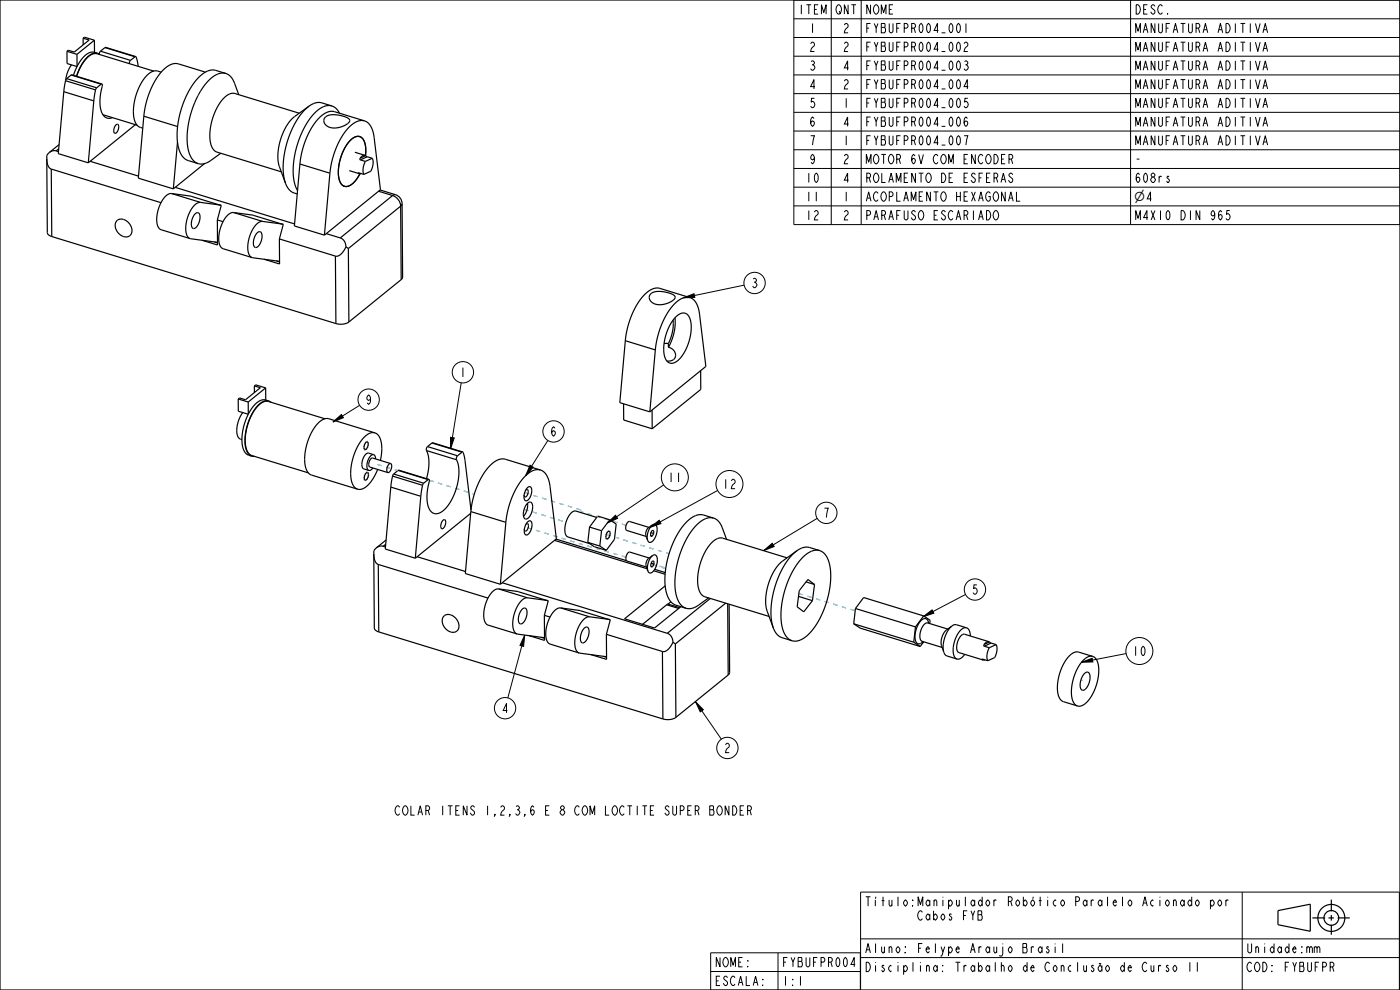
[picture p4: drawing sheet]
<svg xmlns="http://www.w3.org/2000/svg" width="594mm" height="420mm" viewBox="0 0 594 420" stroke-linecap="round" stroke-linejoin="round" font-family="sans-serif">
<g fill="none" stroke="#000" stroke-width=".42">
<path d="M336.8 0h257.2v95.3h-257.2zM336.8 8h257.2M336.8 15.9h257.2M352.7 0v95.3M365.4 0v95.3M479.7 0v95.3M336.8 23.8h257.2M336.8 31.8h257.2M336.8 39.7h257.2M336.8 47.7h257.2M336.8 55.6h257.2M336.8 63.5h257.2"/>
<path d="M336.8 71.5h257.2M336.8 79.4h257.2M336.8 87.3h257.2M488.5 84.4h-1.7l1.3-3v4M290 126.4l4.5-1.8 .3 1.6zM315.7 121l-21.1 4.4M141.2 179.1l3.7-3.2 .8 1.3zM152.6 172l-7.3 4.5M195.7 162.4l-3.8 23.2M191.2 185.5l1.5 .3-1.5 4.6zM224.9 197.4l1.3 .8-3.2 3.6zM232.4 186.9l-6.8 10.9"/>
<path d="M281.6 205.7l-20 13.5M304.5 208.1l-24.4 13.3M346.7 219.9l-18.6 11.3M257.6 221.9l3.5-3.3 .9 1.3zM275.9 223.7l3.8-3 .7 1.4zM324 233.6l3.6-3.1 .9 1.3zM409.7 252.2l-13.9 7.2M221.4 274l-5.9 22.1M222.6 269.4l-.4 4.8-1.6-.4zM391.6 261.7l3.9-3 .7 1.5zM477.8 277.3l-14.3 2.7M295.1 297.6l3.3 3.5-1.3 .9z"/>
<path d="M458.9 280.9l4.5-1.6 .3 1.5zM297.8 301.5l8.3 12.1M317.2 343.8h1l.6-.6v-.7l-.6-.6h-1v3.9M318.2 343.8l.6 2M527.1 378.5v41.5M365.1 398.3h228.6M520.1 381.8v2.6M521.1 382.1l-.6-.3-.4 .6M301.5 412.2h63.5M330.1 404.2v15.8M365.1 406.2h228.6M508 408.2v4"/>
<path d="M301.5 420v-15.8h63.5v15.8M365.1 420v-41.5h228.6v41.5"/>
<circle cx="320.2" cy="120.1" r="4.5"/>
<circle cx="196.4" cy="157.9" r="4.5"/>
<circle cx="156.4" cy="169.5" r="4.5"/>
<circle cx="234.9" cy="183" r="4.5"/>
<circle cx="286.3" cy="202.5" r="5.7"/>
<circle cx="309.5" cy="205.3" r="5.7"/>
<circle cx="350.6" cy="217.6" r="4.5"/>
<circle cx="413.7" cy="250.1" r="4.5"/>
<circle cx="483.4" cy="276.2" r="5.7"/>
<circle cx="214.3" cy="300.4" r="4.5"/>
<circle cx="308.6" cy="317.3" r="4.5"/>
</g>
<path d="M290 126.4l4.5-1.8 .3 1.6zM141.2 179.1l3.7-3.2 .8 1.3zM191.2 185.5l1.5 .3-1.5 4.6zM224.9 197.4l1.3 .8-3.2 3.6zM257.6 221.9l3.5-3.3 .9 1.3zM275.9 223.7l3.8-3 .7 1.4zM324 233.6l3.6-3.1 .9 1.3zM222.6 269.4l-.4 4.8-1.6-.4zM391.6 261.7l3.9-3 .7 1.5zM295.1 297.6l3.3 3.5-1.3 .9zM458.9 280.9l4.5-1.6 .3 1.5z" fill="#000"/>
<g fill="none" stroke="#000" stroke-width=".51">
<path d="M0 0h594v420h-594zM35.3 16.2l.5-.4 4.3 1.3M35.3 16.2l2.5 .8-6.3 5.1-2.5-.8-.6 .5M35.3 16.2v2.8M40.1 17.1l-.1 5.1a6.1 6.1 0 0 0-5.9 3.7l-1.4 2.3M40.1 17.1l-7.4 6M27.8 34.2l-.7 4.7M27.8 34.2l12.7 3.9M28.3 33.4l-.5 .8M28.3 33.4l12.7 3.9M28.4 21.8l.1 5.2 4.2 1.2M28.4 21.8l4.3 1.3"/>
<path d="M30.2 31.8l13 3.8M30.2 31.8l-1.9 1.6M30.2 31.8l12.7 3.9M32.7 23.1v5.1M32.7 28.2l-1.5 3.7M32.7 28.2h.1M40.5 38.1l-.7 4.7M41 37.3l-.5 .8M42.6 21.7l-.5 1.3M42.6 21.7l12.8 3.9M42.9 35.7l-1.9 1.6M43.2 35.6l.2 .7a16.3 16.3 0 0 0 .4 12.6 3 3 0 0 0 3.9 1"/>
<path d="M43.2 35.6l-.3 .1M44.5 20.2l13.1 3.8M44.5 20.2l-1.9 1.5M44.5 20.2l12.8 3.9M55.4 25.6l-.5 1.4M57.3 24.1l-1.9 1.5M57.6 24l1 3.6M57.6 24l-.3 .1M57.4 52.9l-19.9 16.2M101.3 40.2l-1.8-4.9a5.4 5.4 0 0 0-3.9-4.2 5.4 5.4 0 0 0-5.5 1.7 35.3 35.3 0 0 0-10 31.7 5.5 5.5 0 0 0 6.1 5l2.5-1 5-3.5M127 48l-27.3-8.3a5.6 5.6 0 0 0-5.8 3.1 23 23 0 0 0-4.1 19.4l.9 1.4 1.1 .8 27.6 8.5M131.1 45l-6.1 4.4a22.9 22.9 0 0 0-6.5 21.3l2.6 7"/>
<path d="M131.1 45a34.7 34.7 0 0 0-10.9 23.9v4.5l.9 4.3M136.6 43.6a6.4 6.4 0 0 0-5.5 1.4M152.6 57.9a5.3 5.3 0 0 0-5.3 3.3 18.6 18.6 0 0 0-2.9 16.4l.7 .9 1 .6M152.6 57.9h.1M152.6 57.9a6.9 6.9 0 0 1 2.6 7.4l-.1 .7M19.8 67.2a4.3 4.3 0 0 0 2 4.5M19.8 67.2l.3 31.5 .5 .9 1.4 .7M20.9 64.7l-.1 .1a2.12 2.12 0 0 0-1 2.4M21.8 71.7l.2 28.6M21.8 71.7l46.5 14.3M23.8 64h-1.5l-1.4 .7M23.8 64l1 .3"/>
<path d="M24.9 63.1l-1.1 .9M25.1 61.3l-4.2 3.4M38.3 68.4l20.5 6.3M74.3 79.5l50.7 15.5M121.1 77.7a6.2 6.2 0 0 0 3.7 4.2M146.1 79.1h.1M149.4 78.1l-1.7 .9-1.6 .1M149.4 78.1h.1M152.1 73.5l.1-.2 2.2 .7M152.1 73.5l1.1 .1M152.4 73.4l-.3 .1M152.7 73.7l-1.5 2.5-1.8 1.9"/>
<path d="M152.9 67.1v.7M152.9 67.8l2.1 .7M155 68.5a6.3 6.3 0 0 0-.6 5.5M155.1 66.1l-1-.1-1.2 1.1M155.1 66.1l.7 .4M155.1 66.1l-2.2 1M155.8 66.5l-2.9 1.3M155.8 66.5l2.1 .7M157.9 67.2a6.3 6.3 0 0 1-.6 5.5l-2.9 1.3M157.9 67.2l-2.9 1.3M72.8 82.1a5.6 5.6 0 0 0-4.6 4.1 11.1 11.1 0 0 0-.6 10.8l.8 .5M72.8 82.1l12.3 3.8 8.8 1.2"/>
<path d="M72.8 82.1l8.3 1.1 12.8 4-1.7 6.1M92.2 93.3l.1 10.6-6.6-2M92.2 93.3l2.4 .7M99.1 90.2a5.6 5.6 0 0 0-4.6 4.1 11.1 11.1 0 0 0-.6 10.7l.8 .5M99.1 90.2l12.3 3.7 8.8 1.2M99.1 90.2l8.4 1.1 12.7 3.9-1.7 6.2M138.4 99.1l6 1.8M160.6 81.1l6 1.9M161.3 80.6l6.5 2M161.4 80.5l-23.8 19.3M166.6 83a5.1 5.1 0 0 1 3.4 4.5M166.6 83l-22.2 17.9"/>
<path d="M167.8 82.6l1.3 .7 .9 1 .6 2.1M167.8 82.6l-1.2 .4M170 87.5l-22.2 17.9M170 87.5l.2 31.1M170.6 86.4l.2 31.2-.6 1M170.6 86.4l-.6 1.1M22 100.3l120.5 37M81 101.3l11.3 1.5M91 102.6l1.3 .4M107.3 109.4l11.3 1.5M117.3 110.7l1.3 .4M118.5 101.4l.1 10.6-6.5-2"/>
<path d="M118.5 101.4l23.8 7.2M142.3 108.6l.2 28.7M144.4 100.9a3.8 3.8 0 0 1 2.4 3.8M146.8 104.7a5.1 5.1 0 0 1-4.3 4l-.2-.1M146.8 104.7l1 .7M147.8 105.4l.2 31.2M170.2 118.6l-22.2 18M148 136.6a6.6 6.6 0 0 1-5.5 .7M286.6 134.6a3.4 3.4 0 0 1 5.3-.8 12.2 12.2 0 0 1 .6 10.5 14.1 14.1 0 0 1-6.6 9.7 3.4 3.4 0 0 1-4.1-3.6 20.9 20.9 0 0 1 4.8-15.8zM297.3 157.3v7.9l-20.6 16.7M299.5 155.5l-23.8 19.2M101.1 169.3v5.2l4.2 1.2"/>
<path d="M101.1 169.3l4.2 1.3M105.3 170.6l.1 5.1M105.3 175.7a25 25 0 0 0-2.7 11M105.4 175.7h-.1M107.9 163.7v2.8M107.9 163.7l.6-.4 4.2 1.3M107.9 163.7l2.6 .8-6.3 5.1-2.6-.8-.5 .5M112.7 164.6v5.1a6.1 6.1 0 0 0-6 3.7l-1.3 2.3M112.7 164.6l-7.4 6M264.6 171.3v6.9l12.1 3.7M276.7 174v7.9M168.9 199.6l13 3.8"/>
<path d="M168.9 199.6l-1.9 1.5M168.9 199.6l12.7 3.9M180.9 191.1a17 17 0 0 1 0 12M180.9 191.1l12.8 3.9M181.4 189.5l-.5 .8v.8M181.4 189.5l12.7 3.9M183.3 187.9l13 3.8M183.3 187.9l-1.9 1.6M183.3 187.9l12.7 3.9M193.7 195a20.9 20.9 0 0 1-2.5 17.8 8.1 8.1 0 0 1-6.5 5.1 4.9 4.9 0 0 1-3.5-5.2 31.6 31.6 0 0 1 1-9l-.3-.3M194.1 193.4l-.4 .8v.8M196 191.8l-1.9 1.6"/>
<path d="M196.3 191.7l1 3.6M196.3 191.7l-.3 .1M166.6 202l-.8 4.6M166.6 202l12.7 3.9M167 201.1l-.4 .9M167 201.1l12.8 3.9M179.3 205.9l-.8 4.6M179.8 205l-.5 .9M181.6 203.5l-1.8 1.5M181.9 203.4l-.3 .1M199.2 218.2l.5 .1M199.7 217.8l-23.5 19"/>
<path d="M158.6 235a4.3 4.3 0 0 0 1.9 4.5M158.6 235l.2 31.4 .5 1 1.4 .7M159.7 232.4l-.2 .2a2.12 2.12 0 0 0-.9 2.4M160.5 239.5l.2 28.6M160.5 239.5l46.6 14.2M162.6 231.8l-1.5-.1-1.4 .7M162.6 231.8l.9 .3M163.7 230.9l-1.1 .9M163.8 229.1l-4.1 3.3M177 236.2l20.5 6.3M235.3 229.2l39.2 12.1M235.9 228.7l29.9 9.2"/>
<path d="M249.4 230.1l2.7 1.8 5.1 1.6M249.4 230.1l5.1 1.6M250.1 223.6l-.7 6.5M250.1 223.6l5.1 1.6M254.5 231.7l2.7 1.8M255.2 225.2l-.7 6.5M257.8 225.7l.5-.3 .4 .2a2.1 2.1 0 0 1-1.3 2.9l-.2-.1a2.69 2.69 0 0 1 .6-2.7zM258.7 220.5l2.7 1.8-.7 6.5-3.5 4.7M258.7 220.5l-5.1-1.6-3.5 4.7M258.7 220.5l-3.5 4.7M276.1 227.3l.6 .2M276.2 226l1.2 .3"/>
<path d="M276.2 239l1.3 .3M277.4 226.3v-1.2l-.7-.1-.7 1.2 .1 1.2 .6 .1M277.4 226.3l-.7 1.2M277.5 239.3v-1.2l-.7-.1-.7 1.1v1.3l.7 .1M277.5 239.3l-.7 1.2M308.3 228.8l-1.8-4.8a5.4 5.4 0 0 0-4-4.3 5.4 5.4 0 0 0-5.5 1.7 35.9 35.9 0 0 0-10.6 24.8 13.2 13.2 0 0 0 3.2 11.1 5.5 5.5 0 0 0 6.9-.6l4.1-3M333.9 236.7l-27.2-8.4a5.6 5.6 0 0 0-5.8 3.2 23 23 0 0 0-4.1 19.3l.9 1.5 1.1 .8 27.5 8.4M338.1 233.7l-6.1 4.3a22.9 22.9 0 0 0-6.5 21.3l2.6 7.1M338.1 233.7a34.7 34.7 0 0 0-10.9 23.8v4.5l.9 4.4M343.5 232.3a6.4 6.4 0 0 0-5.4 1.4M211.5 249.8a5.6 5.6 0 0 0-4.6 4.2 11.1 11.1 0 0 0-.6 10.7l.8 .5M211.5 249.8l12.3 3.8 8.8 1.2"/>
<path d="M211.5 249.8l8.4 1.2M213.1 247.2l70 21.5M219.9 251l12.7 3.9-1.6 6.1M237.8 257.9a5.6 5.6 0 0 0-4.5 4.1 11.1 11.1 0 0 0-.7 10.8l.8 .5M237.8 257.9l12.4 3.8 8.7 1.2M237.8 257.9l8.4 1.1M246.2 259.1l12.7 3.9-1.6 6.1M276.1 240.3l.7 .2M277.4 242.1l4.8 1.5M277.8 241.5l4.5 1.4M282.2 248.6l-17.2 13.9 12.7 3.9 11.2-9M282.9 256.6l5.1 1.5"/>
<path d="M283.4 256.3l-10.8 8.6M283.4 256.3h.1M283.4 256.3l5 1.5M284.7 255.3l-1.3 1M301.4 253.9l-18.3 14.8M307.9 255.9l-21.4 17.3M308.7 256.1l.3 30.3M309.4 256.3l.2 29-.6 1.1M338.8 253l5.9 1.8M342 246.9l3.6 1.1M345.6 248l-2.8-2.2-3.7 4.8-.9 6.8 2.8 2.2 3.7-4.8M345.6 248l-.9 6.8"/>
<path d="M363 258.2l25.4 7.8M363 258.2l3.4-4.7 25.5 7.8M363 258.2l-.8 6.4M160.7 268.1l120.6 36.9M219.7 269l11.3 1.6M229.7 270.4l1.3 .4M231 261v10.7l-6.5-2M231 261l2.4 .8M246 277.1l11.4 1.5M256 278.4l1.4 .4M257.3 269.1l.1 10.6-6.6-2M257.3 269.1l23.8 7.3"/>
<path d="M281.1 276.4l.2 28.6M283.1 268.7a3.8 3.8 0 0 1 2.4 3.8M285.5 272.5a5.1 5.1 0 0 1-4.2 3.9h-.2M285.5 272.5l1 .7M286.5 273.2l.3 31.1M328.1 266.4a6.2 6.2 0 0 0 3.7 4.1M362.2 264.6l2.8 1.9 25.4 7.8M362.2 264.6l25.5 7.8M387.7 272.4l2.7 1.9M388.4 266l-.7 6.4M391.2 272.1h.1M391.9 261.3l2.7 1.8-.1 1.4"/>
<path d="M391.9 261.3l-3.5 4.7M391.9 272.3l-1.5 2M393.6 264.3h-.1a2.33 2.33 0 0 0-2.3 1.9 5 5 0 0 0-.1 5.8l.1 .1M394 264.4a1.79 1.79 0 0 0-1.3-2 1.79 1.79 0 0 0-2.1 1.1 8.4 8.4 0 0 0-1.5 9.4 1.98 1.98 0 0 0 2.5-.7M403.6 265.9l-2.1 1.4a7.2 7.2 0 0 0-2 6.7l.9 2.3M409.2 269.1a2.29 2.29 0 0 0-2.4 1.9 5 5 0 0 0-.1 5.8l.2 .1M409.3 277.6a3.4 3.4 0 0 1-3.3 2M410.1 266.3l-4.3-1.3a4.1 4.1 0 0 0-4 3.2 10 10 0 0 0-.9 9.4l.7 .6 4.4 1.4M410.1 266.3a3.4 3.4 0 0 1 1.6 3.5M410.1 266.3a5 5 0 0 0-4.5 4.1 9.2 9.2 0 0 0-.3 8.7l.7 .5M416.8 279.8l.1-.2 2.2 .7M416.8 279.8l1.1 .1"/>
<path d="M417.1 279.7l-.3 .1M417.6 273.4v.7M417.6 274.1l2.1 .7M419.7 274.8a6.3 6.3 0 0 0-.6 5.5M419.8 272.4l-1-.1-1.2 1.1M419.8 272.4l.7 .4M419.8 272.4l-2.2 1M420.5 272.8l2.1 .7M420.5 272.8l-2.9 1.3M422.6 273.5a6.3 6.3 0 0 1-.6 5.5l-2.9 1.3M422.6 273.5l-2.9 1.3M309 286.4l-22.2 17.9"/>
<path d="M286.8 304.3a6.6 6.6 0 0 1-5.5 .7M542.2 386.3l13.7-2.7v11.5l-13.7-2.8zM556.8 389.4h5.5M563.7 389.4h2.3M564.9 381.7v5M564.9 388.2v2.4M564.9 392.3v4.3M567.5 389.4h5.2"/>
<circle cx="564.9" cy="389.4" r="5.7"/>
<circle cx="564.9" cy="389.4" r="3.1"/>
</g>
<g fill="none" stroke="#00c8ff" stroke-width=".51" stroke-dasharray="1.9 1.9" stroke-linecap="butt">
<path d="M160.2 197l8.6 2.7M182.2 203.8l19.1 5.8M222.4 216.1l17.8 5.4M246.4 216.3l-23.8-7.3M246.4 217v-.7M247.4 231.1l-24.7-7.6M257.2 226.8l26.7 8.1M265.6 236.4l-18.2-5.3M265.6 222.9l-19.2-5.9M276.2 239.1l6.3 1.9M282.5 241.2l-6.4-1.8M339 251.8l23.8 7.3"/>
<path d="M458.6 288.5l.7 .1"/>
</g>
<g fill="none" stroke="#78787d" stroke-width=".42">
<path d="M256.9 227.4v.6M257 228.3l.2 .5M257 227h.1M257.2 226.5l-.2 .5M257.6 225.6l-.3 .5M257.6 225.6h.1M258.1 228.6l-.5 .3M258.3 225.1l-.4 .3M258.6 227.9l-.3 .4M258.7 225.2l.3 .5M258.9 227l-.1 .5M258.9 227h.1"/>
<path d="M259 226h.1M259 226v.6"/>
</g>
<!-- layer: 02___PRT_ALL_AXES -->
<g fill="none" stroke="#000" stroke-width=".51">
<path d="M27.1 38.9l12.7 3.9-2.3 26.3-12.8-3.9zM30.3 27.5l-1.6 3-.8 3.5M40 22.2l1.3 .4M41.3 22.6h.1M41.3 22.6a5.1 5.1 0 0 0-5.1 2.6l-2 2.9-1.8 4.2M41.3 22.6l1 .5M58.6 27.6v.5M65.2 30.2l-24-7.4a5.9 5.9 0 0 0-5.8 3.6l-1.4 2.5-1.4 3.5M68.4 30.6l-1.5-.5a6.7 6.7 0 0 0-6.4 4.2 21.3 21.3 0 0 0-3 17.7l1.2 1.6 1.9 .8M87.1 30.6l-11.4-3.5a7.4 7.4 0 0 0-7.3 3.5 35 35 0 0 0-7.4 18.7M95.8 31.2l-4.2-1.3a7.2 7.2 0 0 0-7.1 2.8 36.7 36.7 0 0 0-8.7 30.3 6.7 6.7 0 0 0 4 5.1l4.3 1.3M43.7 48.7l14.5 4.4"/>
<path d="M49.2 53a.71 .71 0 0 1 1-.1 .71 .71 0 0 1 .2 .9 2.13 2.13 0 0 1-1.8 2.7l-.1-.1a3 3 0 0 1 .7-3.4zM61 49.3l-2.3 26.3 14.8 4.5M61 49.3l14.4 4.4M136.6 43.6l4.2 1.3M138 49.7a9.7 9.7 0 0 1 9.8 .5 1.22 1.22 0 0 1 .6 1.2 1.22 1.22 0 0 1-.8 1 7.2 7.2 0 0 1-9.8 .1 2.17 2.17 0 0 1 .2-2.8zM140.8 44.9l1.8 1.1 1.4 2M140.8 44.9a7.7 7.7 0 0 0-7.6 3.4 37 37 0 0 0-8.1 29.8l1.1 2.7M152.1 57.8l.5 .2M152.6 58a5.5 5.5 0 0 0-5.5 3.4 17.8 17.8 0 0 0-2.6 16.1l.7 .9 1 .6M152.6 58a5 5 0 0 1 2.6 5.1l-.1 2.9M154.6 51.3a7.5 7.5 0 0 1 4.1 7l2.7 22.2M154.6 51.3a7.4 7.4 0 0 0-7.2 3.5 35 35 0 0 0-7.4 18.7"/>
<path d="M154.6 51.3l-12.7-3.9a7.4 7.4 0 0 0-7.3 3.5 35 35 0 0 0-7.4 18.7M75.3 60.3l-1.8 19.8M86.8 69.4l-13.3 10.7M127.2 69.6l-2.3 26.3 12.7 3.9 2.4-26.3M127.2 69.6l12.8 3.9M145.7 78.9l.5 .1M148.2 72.4l4.2 1.3M150.6 64.6l4.2 1.3M152.7 73.7a7.7 7.7 0 0 1-6.3 5.4l-.2-.1M49.6 93.6a4.3 4.3 0 0 1 6.3 3.4 2.84 2.84 0 0 1-1.4 3.4 2.84 2.84 0 0 1-3.6-.9 4.3 4.3 0 0 1-1.3-5.9zM68.4 97.5l12.3 3.7M82.7 90.8a1.24 1.24 0 0 1 1.7-.4 1.24 1.24 0 0 1 .5 1.6 4.4 4.4 0 0 1-2.9 4.9 3.5 3.5 0 0 1-.3-4.5z"/>
<path d="M85.1 85.9a5.6 5.6 0 0 0-4.6 4.1 11.1 11.1 0 0 0-.6 10.7l.8 .5M109 98.9a1.24 1.24 0 0 1 1.7-.5 1.24 1.24 0 0 1 .5 1.7 4.4 4.4 0 0 1-2.9 4.9 3.5 3.5 0 0 1-.2-4.5zM111.4 93.9a5.6 5.6 0 0 0-4.6 4.1 11.1 11.1 0 0 0-.6 10.8l.8 .5M124.8 81.9l1.3 .4M80.7 101.2l.3 .1M94.7 105.5l12.3 3.8M107 109.3l.3 .1M276.1 124.7a9.7 9.7 0 0 1 9.7 .5 1.22 1.22 0 0 1 .6 1.1 1.22 1.22 0 0 1-.8 1.1 7.2 7.2 0 0 1-9.7 .1 2.17 2.17 0 0 1 .2-2.8zM285.6 135.8l.1 1.1a19 19 0 0 1-2.1 8.8M286.4 134.8v.6a21.2 21.2 0 0 1-2.8 11.9M292.7 126.2a7.5 7.5 0 0 1 4.1 7.1l2.7 22.2M292.7 126.2a7.4 7.4 0 0 0-7.3 3.5 35 35 0 0 0-7.4 18.7"/>
<path d="M292.7 126.2l-12.7-3.9a7.4 7.4 0 0 0-7.3 3.5 35 35 0 0 0-7.4 18.7M265.3 144.5l-2.3 26.3 12.7 3.9 2.3-26.3M265.3 144.5l12.7 3.9M283.6 145.7l-1.8 .1M283.6 145.7v1.6M283.6 147.3a2.97 2.97 0 0 1 2.9 2.3 2.97 2.97 0 0 1-1.5 3.4l-2 .2M103 175a10.2 10.2 0 0 0-1.6 10.9l1.2 .6M112.7 169.7l1.3 .4M114 170.1h.1M114 170.1a6.6 6.6 0 0 0-6.3 4.1 20.9 20.9 0 0 0-2.9 17.3l.8 1.3 1.2 .7M114 170.1l1 .5M137.9 177.7l-24-7.4a6.4 6.4 0 0 0-6.1 4.1 20.4 20.4 0 0 0-2.9 16.9l.8 1.3 1.2 .7 23.9 7.3"/>
<path d="M102.6 186.7a6.3 6.3 0 0 0 2.9 6.4l1.3 .4M106.8 193.5h.1M106.8 193.5l1.1 .1M155.2 187.7a.59 .59 0 0 1 .8-.1 .59 .59 0 0 1 .2 .8 1.62 1.62 0 0 1-1.5 2.2l-.2-1.5zM158.2 198.5l-.9 .9-.8 .2M158.5 192.9l.6 .6 .3 1.2M158.5 192.9a4.4 4.4 0 0 0-2.8 4.9l.2 1.2 .6 .6M158.5 192.9l-2.1-.7a4.4 4.4 0 0 0-2.9 4.9l.6 1.7 2.4 .8M159 183.6a6.3 6.3 0 0 1 3 6.6l-.6 5.1M159 183.6a6.7 6.7 0 0 0-6.3 4.2 21.3 21.3 0 0 0-3.1 17.7l.9 1.3 1.2 .7M159 183.6l-19.5-6a6.7 6.7 0 0 0-6.4 4.2 21.3 21.3 0 0 0-3 17.7l.9 1.3 1 .7 19.7 6M160.2 199.2a13.1 13.1 0 0 1-6.9 8.3h-1.6"/>
<path d="M165.7 196.7l-7.6-2.4a2.63 2.63 0 0 0-1.2 3.8l7.7 2.4M165.7 196.7l.2 .1a2.81 2.81 0 0 1-1.3 3.7M165.7 196.7a2.63 2.63 0 0 0-1.1 3.8M197.3 195.3l2.5 21.1M229.3 199.4a7.5 7.5 0 0 1 4.1 7l2.7 22.2-23.8 19.3M229.3 199.4a7.4 7.4 0 0 0-7.3 3.5 35 35 0 0 0-7.4 18.7M229.3 199.4l-14.9-4.6a7.4 7.4 0 0 0-7.2 3.5 35 35 0 0 0-7.4 18.7M155.3 200.7a.66 .66 0 0 1 .9 0 .66 .66 0 0 1 .1 .9 1.53 1.53 0 0 1-1.5 2l-.2-1.4zM165.8 206.6l12.7 3.9-2.3 26.3-12.7-3.9zM199.8 217l-2.4 26.3 14.9 4.6M199.8 217l14.8 4.6M223 208.1l.7-.4 .4 .6a1.88 1.88 0 0 1-1.4 2.5l-.3-.8"/>
<path d="M223.7 213.6a1.28 1.28 0 0 1 1.7-.5 1.28 1.28 0 0 1 .6 1.7 5.1 5.1 0 0 1-2.9 5.4 2.86 2.86 0 0 1-.8-3.9zM223.7 206.9a1.11 1.11 0 0 1 1.6-.3 1.11 1.11 0 0 1 .3 1.5 3.9 3.9 0 0 1-2.5 4.4 4.1 4.1 0 0 1 .5-5.4zM223.8 213.5l.1 .4a7.2 7.2 0 0 1-1.8 5.1M253.2 219.5l-8.8-2.7a3.7 3.7 0 0 0-3.6 3 7.3 7.3 0 0 0-.2 7.8l9.6 3M302.8 219.8l-4.3-1.3a7.2 7.2 0 0 0-7.1 2.8 36.7 36.7 0 0 0-8.6 30.4 6.7 6.7 0 0 0 4 5l4.3 1.3M188 220.7a.71 .71 0 0 1 .9-.1 .71 .71 0 0 1 .2 .9 2.13 2.13 0 0 1-1.7 2.8l-.1-.1a3 3 0 0 1 .7-3.5zM214.6 221.6l-2.3 26.3M223.1 222.6l.7-.5 .4 .7a1.88 1.88 0 0 1-1.4 2.5l-.3-.8M223.9 221.4a1.11 1.11 0 0 1 1.5-.3 1.11 1.11 0 0 1 .3 1.5 3.9 3.9 0 0 1-2.5 4.4 4.1 4.1 0 0 1 .5-5.4zM275.3 223.8l-8.2-2.6a2.63 2.63 0 0 0-1.2 3.9l8.3 2.5M275.4 236.7l-8.2-2.5a2.63 2.63 0 0 0-1.2 3.8l8.3 2.6M276.8 222.7l-1.7 1.3a3.4 3.4 0 0 0-1 3.2l.7 2.1"/>
<path d="M276.8 222.7a1.31 1.31 0 0 1 1.6 0 1.31 1.31 0 0 1 .4 1.6 5.2 5.2 0 0 1-3.2 5.8l-.8-.8M276.8 222.7a6.9 6.9 0 0 0-2 6.6M276.9 235.7l-1.8 1.2a3.4 3.4 0 0 0-1 3.3l.8 2M276.9 235.7a1.31 1.31 0 0 1 1.6 0 1.31 1.31 0 0 1 .4 1.5 5.2 5.2 0 0 1-3.2 5.9l-.8-.9M276.9 235.7a6.9 6.9 0 0 0-2 6.5M343.5 232.3l4.3 1.3M347.8 233.6a7.7 7.7 0 0 1 4.4 6.9 37 37 0 0 1-9.9 29.3 6.6 6.6 0 0 1-6.2 2M347.8 233.6a7.2 7.2 0 0 0-7.1 2.8 36.7 36.7 0 0 0-8.7 30.4 6.7 6.7 0 0 0 4.1 5M221.5 258.6a1.24 1.24 0 0 1 1.6-.5 1.24 1.24 0 0 1 .5 1.7 4.4 4.4 0 0 1-2.9 4.9 3.5 3.5 0 0 1-.2-4.6zM223.8 253.6a5.6 5.6 0 0 0-4.6 4.1 11.1 11.1 0 0 0-.6 10.8l.8 .5M188.4 261.4a4.3 4.3 0 0 1 6.3 3.4 2.84 2.84 0 0 1-1.5 3.3 2.84 2.84 0 0 1-3.5-.8 4.3 4.3 0 0 1-1.3-5.9zM207.1 265.2l12.3 3.8"/>
<path d="M219.4 269h.3M233.4 273.3l12.3 3.7M245.7 277l.3 .1M247.8 266.6a1.24 1.24 0 0 1 1.6-.4 1.24 1.24 0 0 1 .5 1.6 4.4 4.4 0 0 1-2.8 4.9 3.5 3.5 0 0 1-.3-4.5zM250.2 261.7a5.6 5.6 0 0 0-4.6 4.1 11.1 11.1 0 0 0-.7 10.7l.8 .5M331.8 270.5l4.3 1.3M391.2 272.1l8.5 2.6M393.6 264.3l8.5 2.6M406.9 276.9l10.2 3.1M409.2 269.1l10.3 3.1M463.6 278.5l-5.9-1.8a5.5 5.5 0 0 0-5.5 3.3 18.5 18.5 0 0 0-2.7 16.1l1.5 1.5 6.2 1.9M463.6 278.5a5.8 5.8 0 0 1 2.6 6.3 18.5 18.5 0 0 1-6.7 14.3l-1.1 .5-1.2-.1"/>
<path d="M463.6 278.5a5.5 5.5 0 0 0-5.4 3.4 18.5 18.5 0 0 0-2.7 16.1l.7 1 1 .5M460.2 285.7a1.3 1.3 0 0 1 1.6-.4 1.3 1.3 0 0 1 .7 1.5 5.5 5.5 0 0 1-3 6.1 2.04 2.04 0 0 1-1.2-2.9l.6-2.4z"/>
</g>
<g fill="none" stroke="#78787d" stroke-width=".42">
<path d="M154.3 189.9l.1 .6M154.3 189.9h.1M154.4 190.5h.1M154.4 189l-.1 .6M154.5 190.8h.1M154.5 190.8l.1 .1M154.6 190.9h.1M154.6 190.9l.3 .1M154.7 188.1l-.2 .5M155 191h-.1M155 191h.1M155.3 187.4l-.4 .4"/>
<path d="M155.6 187.2l.5 .1M155.7 190.4l-.3 .4M156.1 187.3h.1M156.2 189.5l-.3 .6M156.3 187.7h.1M156.3 187.7l.1 .5M156.4 188.6l-.1 .6M156.4 188.2h.1M154.4 203.3l.2 .5M154.4 202.4v.5M154.7 201.5l-.2 .5M154.7 201.5h.1"/>
<path d="M154.9 204h.1M155.1 200.6l-.3 .5M155.4 203.8l-.1 .1M155.4 200.3v.1M155.5 203.8l-.6 .2M155.6 200.2l-.1 .1M155.9 200.2l-.5 .1M155.9 200.2h.1M156 203l-.3 .5M156.2 202.7h.1M156.2 200.3l.3 .5M156.4 202.2l-.2 .5"/>
<path d="M156.5 201.2h.1M156.5 201.2l-.1 .6"/>
</g>
<text font-size="5.5" x="481.3" y="85.4">⌀</text>
<g font-size="5.2">
<text x="338.6" y="6">ITEM</text>
<text x="354.4" y="6">QNT</text>
<text x="367" y="6">NOME</text>
<text x="481.3" y="6">DESC.</text>
<text x="343.2" y="13.9">1</text>
<text x="357.5" y="13.9">2</text>
<text x="367" y="13.9">FYBUFPR004_001</text>
<text x="481.3" y="13.9">MANUFATURA ADITIVA</text>
<text x="343.2" y="21.9">2</text>
<text x="357.5" y="21.9">2</text>
<text x="367" y="21.9">FYBUFPR004_002</text>
<text x="481.3" y="21.9">MANUFATURA ADITIVA</text>
<text x="343.2" y="29.8">3</text>
<text x="357.5" y="29.8">4</text>
<text x="367" y="29.8">FYBUFPR004_003</text>
<text x="481.3" y="29.8">MANUFATURA ADITIVA</text>
<text x="343.2" y="37.7">4</text>
<text x="357.5" y="37.7">2</text>
<text x="367" y="37.7">FYBUFPR004_004</text>
<text x="481.3" y="37.7">MANUFATURA ADITIVA</text>
<text x="343.2" y="45.7">5</text>
<text x="357.5" y="45.7">1</text>
<text x="367" y="45.7">FYBUFPR004_005</text>
<text x="481.3" y="45.7">MANUFATURA ADITIVA</text>
<text x="343.2" y="53.6">6</text>
<text x="357.5" y="53.6">4</text>
<text x="367" y="53.6">FYBUFPR004_006</text>
<text x="481.3" y="53.6">MANUFATURA ADITIVA</text>
<text x="343.2" y="61.5">7</text>
<text x="357.5" y="61.5">1</text>
<text x="367" y="61.5">FYBUFPR004_007</text>
<text x="481.3" y="61.5">MANUFATURA ADITIVA</text>
<text x="343.2" y="69.5">9</text>
<text x="357.5" y="69.5">2</text>
<text x="367" y="69.5">MOTOR 6V COM ENCODER</text>
<text x="481.3" y="69.5">-</text>
<text x="341.7" y="77.4">10</text>
<text x="357.5" y="77.4">4</text>
<text x="367" y="77.4">ROLAMENTO DE ESFERAS</text>
<text x="481.3" y="77.4">608rs</text>
<text x="341.7" y="85.4">11</text>
<text x="357.5" y="85.4">1</text>
<text x="367" y="85.4">ACOPLAMENTO HEXAGONAL</text>
<text x="341.7" y="93.3">12</text>
<text x="357.5" y="93.3">2</text>
<text x="367" y="93.3">PARAFUSO ESCARIADO</text>
<text x="481.3" y="93.3">M4X10 DIN 965</text>
<text x="318.6" y="122">3</text>
<text x="194.8" y="159.9">1</text>
<text x="154.8" y="171.5">9</text>
<text x="233.3" y="185">6</text>
<text x="283.1" y="204.5">11</text>
<text x="306.3" y="207.3">12</text>
<text x="349" y="219.6">7</text>
<text x="412.1" y="252.1">5</text>
<text x="480.2" y="278.2">10</text>
<text x="212.7" y="302.4">4</text>
<text x="307" y="319.3">2</text>
<text x="167.2" y="345.8">COLAR ITENS 1,2,3,6 E 8 COM LOCTITE SUPER BONDER</text>
<text x="366.7" y="384.4">Título:Manipulador Robótico Paralelo Acionado por</text>
<text x="388.4" y="390.4">Cabos FYB</text>
<text x="366.7" y="404.3">Aluno: Felype Araujo Brasil</text>
<text x="528.6" y="404.3">Unidade:mm</text>
<text x="303.1" y="410.2">NOME:</text>
<text x="331.7" y="410.2">FYBUFPR004</text>
<text x="366.7" y="412.2">Disciplina: Trabalho de Conclusão de Curso II</text>
<text x="528.6" y="412.2">COD: FYBUFPR</text>
<text x="303.1" y="418.1">ESCALA:</text>
<text x="331.7" y="418.1">1:1</text>
</g>
</svg>
